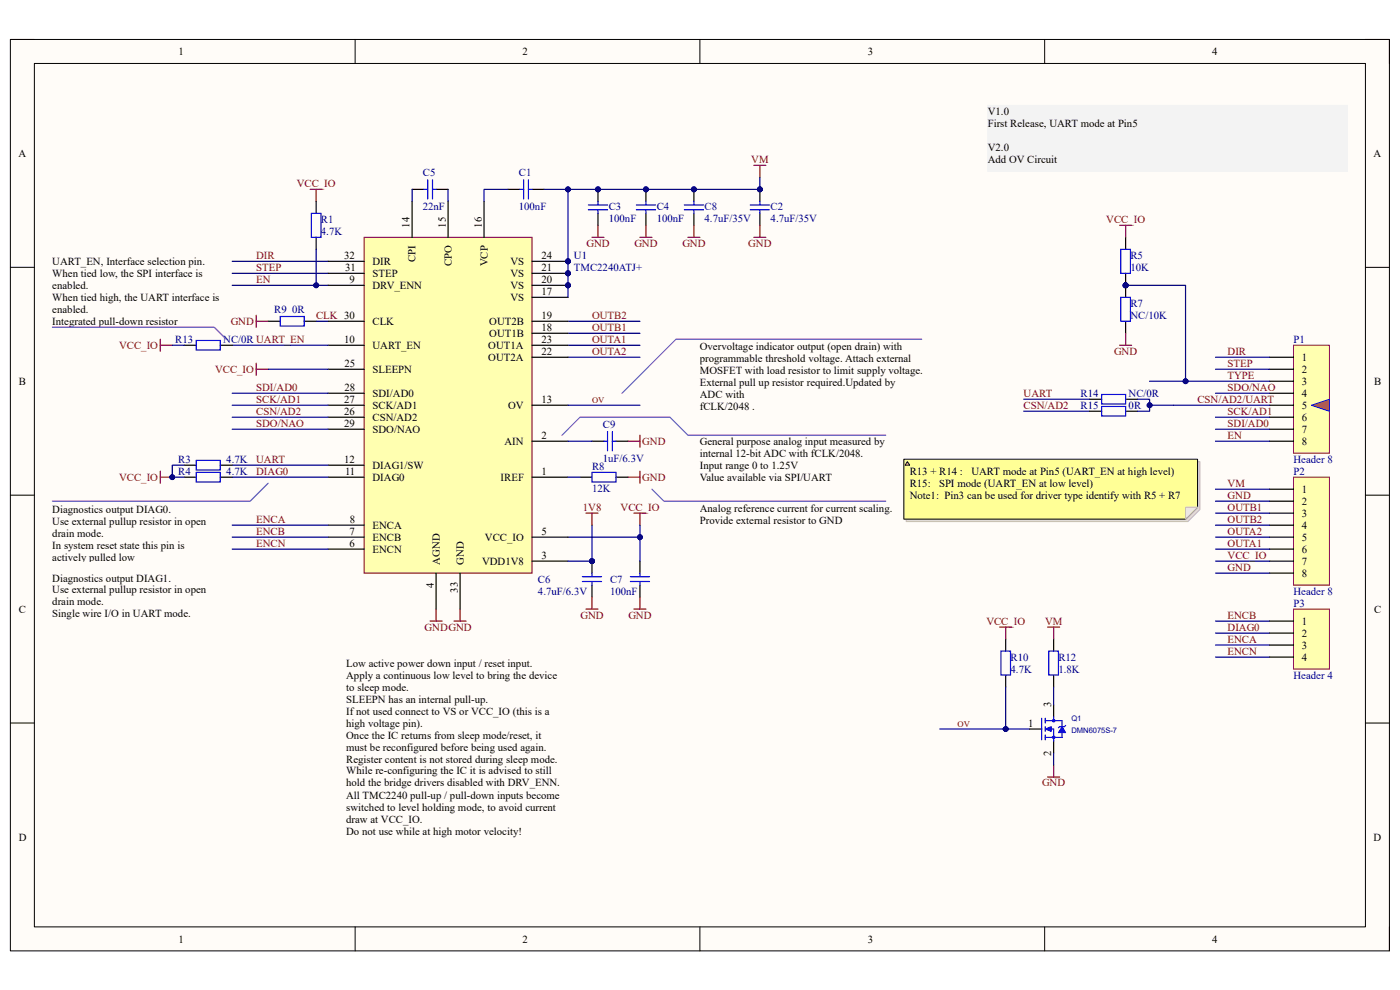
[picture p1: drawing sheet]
<svg xmlns="http://www.w3.org/2000/svg" width="297mm" height="210mm" viewBox="0 0 297 210" stroke-linecap="round" stroke-linejoin="round" font-family="sans-serif">
<path d="M2.2 8.4h292.6v193.3h-292.6z" fill-rule="evenodd" fill="#fffcf8"/>
<path d="M2.2 8.4h292.6v193.3h-292.6z" fill="none" stroke="#000" stroke-width=".21"/>
<path d="M7.3 13.5h282.4v183.1h-282.4z" fill-rule="evenodd" fill="#fffcf8"/>
<g fill="none" stroke="#000" stroke-width=".21">
<path d="M2.2 8.4h5.1M7.3 13.5h282.4v183.1h-282.4zM75.3 8.4v5.1M148.5 8.4v5.1M221.6 8.4v5.1M289.7 8.4h5.1v5.1M2.2 56.7h5.1M289.7 56.7h5.1M2.2 105h5.1M289.7 105.1h5.1M2.2 153.4h5.1M289.7 153.4h5.1"/>
<path d="M75.3 196.6v5.1M148.5 196.6v5.1M221.6 196.6v5.1M294.8 196.6v5.1"/>
</g>
<path d="M87.4 40.2h2.6M92.5 40.2h2.6" fill="none" stroke="#000" stroke-width=".25"/>
<path d="M90.7 38.1v4.1M91.8 38.1v4.1M90 40.2h.7M91.8 40.2h.7" fill="none" stroke="#00f" stroke-width=".25"/>
<path d="M274.4 73.2h7.6v22.9h-7.6z" fill-rule="evenodd" fill="#ffffb0"/>
<path d="M274.4 73.2h7.6v22.9h-7.6z" fill="none" stroke="#800000" stroke-width=".21"/>
<path d="M269.3 75.8h5.1M269.3 78.3h5.1M269.3 80.9h5.1M269.3 83.4h5.1M269.3 86h5.1M269.3 88.5h5.1M269.3 91.1h5.1M269.3 93.6h5.1" fill="none" stroke="#000" stroke-width=".25"/>
<path d="M274.4 101.2h7.6v22.9h-7.6z" fill-rule="evenodd" fill="#ffffb0"/>
<path d="M274.4 101.2h7.6v22.9h-7.6z" fill="none" stroke="#800000" stroke-width=".21"/>
<path d="M107.8 40.2h2.5M112.9 40.2h2.5M269.3 103.8h5.1M269.3 106.3h5.1M269.3 108.9h5.1M269.3 111.4h5.1M269.3 114h5.1M269.3 116.5h5.1M269.3 119h5.1M269.3 121.6h5.1" fill="none" stroke="#000" stroke-width=".25"/>
<path d="M111.1 38.1v4.1M112.1 38.1v4.1M110.3 40.2h.8M112.1 40.2h.8" fill="none" stroke="#00f" stroke-width=".25"/>
<circle cx="137" cy="40.2" r=".51" fill="#000080"/>
<circle cx="137" cy="40.2" r=".51" fill="none" stroke="#000080" stroke-width=".21"/>
<path d="M137 40.2v2.5M137 45.3v2.5" fill="none" stroke="#000" stroke-width=".25"/>
<circle cx="137" cy="40.2" r=".51" fill="#000080"/>
<circle cx="137" cy="40.2" r=".51" fill="none" stroke="#000080" stroke-width=".21"/>
<path d="M135 43.5h4.1M135 44.5h4.1M137 42.7v.8M137 44.5v.8" fill="none" stroke="#00f" stroke-width=".25"/>
<circle cx="126.9" cy="40.2" r=".51" fill="#000080"/>
<circle cx="126.9" cy="40.2" r=".51" fill="none" stroke="#000080" stroke-width=".21"/>
<path d="M126.9 40.2v2.5M126.9 45.3v2.5" fill="none" stroke="#000" stroke-width=".25"/>
<circle cx="126.9" cy="40.2" r=".51" fill="#000080"/>
<circle cx="126.9" cy="40.2" r=".51" fill="none" stroke="#000080" stroke-width=".21"/>
<path d="M124.8 43.5h4.1M124.8 44.5h4.1M126.9 42.7v.8M126.9 44.5v.8" fill="none" stroke="#00f" stroke-width=".25"/>
<circle cx="161.2" cy="40.2" r=".51" fill="#000080"/>
<circle cx="161.2" cy="40.2" r=".51" fill="none" stroke="#000080" stroke-width=".21"/>
<path d="M161.2 40.2v2.5M161.2 45.3v2.5" fill="none" stroke="#000" stroke-width=".25"/>
<circle cx="161.2" cy="40.2" r=".51" fill="#000080"/>
<circle cx="161.2" cy="40.2" r=".51" fill="none" stroke="#000080" stroke-width=".21"/>
<path d="M159.2 43.5h4M159.2 44.5h4M161.2 42.7v.8M161.2 44.5v.8" fill="none" stroke="#00f" stroke-width=".25"/>
<path d="M159.9 35.1h2.6M161.2 35.1v2.5M125.6 50.4h2.5M126.9 47.8v2.6M135.8 50.4h2.5M137 47.8v2.6M159.9 50.4h2.6M161.2 47.8v2.6" fill="none" stroke="#800000" stroke-width=".25"/>
<path d="M49.3 55.4h20.3M49.3 58h20.3M49.3 60.5h20.3M120.5 68.2h15.3M120.5 70.7h15.3M120.5 73.2h15.3" fill="none" stroke="#000080" stroke-width=".25"/>
<circle cx="67.1" cy="60.5" r=".51" fill="#000080"/>
<circle cx="67.1" cy="60.5" r=".51" fill="none" stroke="#000080" stroke-width=".21"/>
<circle cx="125.6" cy="119" r=".51" fill="#000080"/>
<circle cx="125.6" cy="119" r=".51" fill="none" stroke="#000080" stroke-width=".21"/>
<path d="M125.6 119v2.6" fill="none" stroke="#000" stroke-width=".25"/>
<circle cx="125.6" cy="119" r=".51" fill="#000080"/>
<circle cx="125.6" cy="119" r=".51" fill="none" stroke="#000080" stroke-width=".21"/>
<path d="M135.8 119v2.6M125.6 124.1v2.6M135.8 124.1v2.6" fill="none" stroke="#000" stroke-width=".25"/>
<path d="M123.5 123.4h4.1M123.5 122.3h4.1M125.6 121.6v.7M125.6 123.4v.7M133.7 123.4h4.1M133.7 122.3h4.1M135.8 121.6v.7M135.8 123.4v.7" fill="none" stroke="#00f" stroke-width=".25"/>
<path d="M120.5 114h15.3v5" fill="none" stroke="#000080" stroke-width=".25"/>
<circle cx="135.8" cy="114" r=".51" fill="#000080"/>
<circle cx="135.8" cy="114" r=".51" fill="none" stroke="#000080" stroke-width=".21"/>
<path d="M124.3 129.2h2.6M125.6 126.7v2.5M134.5 129.2h2.5M135.8 126.7v2.5" fill="none" stroke="#800000" stroke-width=".25"/>
<path d="M161.2 37.6v2.6h-40.7" fill="none" stroke="#000080" stroke-width=".25"/>
<circle cx="161.2" cy="40.2" r=".51" fill="#000080"/>
<circle cx="161.2" cy="40.2" r=".51" fill="none" stroke="#000080" stroke-width=".21"/>
<circle cx="147.2" cy="40.2" r=".51" fill="#000080"/>
<circle cx="147.2" cy="40.2" r=".51" fill="none" stroke="#000080" stroke-width=".21"/>
<circle cx="137" cy="40.2" r=".51" fill="#000080"/>
<circle cx="137" cy="40.2" r=".51" fill="none" stroke="#000080" stroke-width=".21"/>
<circle cx="126.9" cy="40.2" r=".51" fill="#000080"/>
<circle cx="126.9" cy="40.2" r=".51" fill="none" stroke="#000080" stroke-width=".21"/>
<circle cx="120.5" cy="40.2" r=".51" fill="#000080"/>
<circle cx="120.5" cy="40.2" r=".51" fill="none" stroke="#000080" stroke-width=".21"/>
<path d="M65.8 40.2h2.5M67.1 40.2v2.5M54.4 66.9v2.5M54.4 68.2h2.5M135.8 100v2.5M124.3 108.9h2.6M125.6 108.9v2.5M133.2 101.2h2.6M134.5 108.9h2.5M135.8 108.9v2.5" fill="none" stroke="#800000" stroke-width=".25"/>
<path d="M67.1 42.7v2.6M67.1 50.3v2.6M56.9 68.2h2.5M64.5 68.2h2.6M123 101.2h2.6M130.7 101.2h2.5" fill="none" stroke="#000" stroke-width=".25"/>
<path d="M66.1 45.3h2v5h-2zM59.4 67.1h5.1v2.1h-5.1zM125.6 100.2h5.1v2h-5.1z" fill="none" stroke="#00f" stroke-width=".25"/>
<g fill="none" stroke="#000080" stroke-width=".25">
<path d="M67.1 68.2h2.5M257.9 75.8h11.4M257.9 78.3h11.4M257.9 88.5h11.4M257.9 91.1h11.4M257.9 93.6h11.4M257.9 103.8h11.4M257.9 106.3h11.4M257.9 108.9h11.4M257.9 111.4h11.4M257.9 114h11.4M257.9 116.5h11.4"/>
<path d="M257.9 119h11.4M257.9 121.6h11.4"/>
</g>
<path d="M209.5 22.4h76.4v14h-76.4z" fill-rule="evenodd" fill="#f3f3f3"/>
<path d="M209.5 22.4h76.4v14h-76.4z" fill="none" stroke="#f3f3f3" stroke-width=".21"/>
<circle cx="147.2" cy="40.2" r=".51" fill="#000080"/>
<circle cx="147.2" cy="40.2" r=".51" fill="none" stroke="#000080" stroke-width=".21"/>
<path d="M147.2 40.2v2.5M147.2 45.3v2.5" fill="none" stroke="#000" stroke-width=".25"/>
<circle cx="147.2" cy="40.2" r=".51" fill="#000080"/>
<circle cx="147.2" cy="40.2" r=".51" fill="none" stroke="#000080" stroke-width=".21"/>
<path d="M145.2 43.5h4M145.2 44.5h4M147.2 42.7v.8M147.2 44.5v.8" fill="none" stroke="#00f" stroke-width=".25"/>
<path d="M145.9 50.4h2.6M147.2 47.8v2.6" fill="none" stroke="#800000" stroke-width=".25"/>
<path d="M120.5 75.8h15.3" fill="none" stroke="#000080" stroke-width=".25"/>
<circle cx="120.5" cy="60.5" r=".51" fill="#000080"/>
<circle cx="120.5" cy="60.5" r=".51" fill="none" stroke="#000080" stroke-width=".21"/>
<circle cx="120.5" cy="58" r=".51" fill="#000080"/>
<circle cx="120.5" cy="58" r=".51" fill="none" stroke="#000080" stroke-width=".21"/>
<circle cx="120.5" cy="55.4" r=".51" fill="#000080"/>
<circle cx="120.5" cy="55.4" r=".51" fill="none" stroke="#000080" stroke-width=".21"/>
<path d="M77.3 50.4h35.6v71.2h-35.6z" fill-rule="evenodd" fill="#ffffb0"/>
<path d="M77.3 50.4h35.6v71.2h-35.6z" fill="none" stroke="#800000" stroke-width=".21"/>
<path d="M112.9 63.1h7.6M112.9 60.5h7.6M92.5 121.6v7.6" fill="none" stroke="#000" stroke-width=".25"/>
<circle cx="120.5" cy="60.5" r=".51" fill="#000080"/>
<circle cx="120.5" cy="60.5" r=".51" fill="none" stroke="#000080" stroke-width=".21"/>
<path d="M112.9 58h7.6" fill="none" stroke="#000" stroke-width=".25"/>
<circle cx="120.5" cy="58" r=".51" fill="#000080"/>
<circle cx="120.5" cy="58" r=".51" fill="none" stroke="#000080" stroke-width=".21"/>
<path d="M112.9 55.4h7.6" fill="none" stroke="#000" stroke-width=".25"/>
<circle cx="120.5" cy="55.4" r=".51" fill="#000080"/>
<circle cx="120.5" cy="55.4" r=".51" fill="none" stroke="#000080" stroke-width=".21"/>
<g fill="none" stroke="#000" stroke-width=".25">
<path d="M69.6 58h7.7M69.6 55.4h7.7M87.4 42.7v7.7M95.1 42.7v7.7M102.7 42.7v7.7M69.6 68.2h7.7M69.6 73.2h7.7M69.6 60.5h7.7M69.6 78.3h7.7M112.9 68.2h7.6M112.9 73.2h7.6M112.9 70.7h7.6"/>
<path d="M112.9 75.8h7.6M69.6 88.5h7.7M69.6 86h7.7M69.6 83.4h7.7M69.6 91.1h7.7M69.6 98.7h7.7M112.9 86h7.6M112.9 93.6h7.6M69.6 101.2h7.7M69.6 114h7.7M69.6 111.4h7.7M69.6 116.5h7.7"/>
<path d="M112.9 119h7.6M112.9 101.2h7.6M112.9 114h7.6M97.6 121.6v7.6"/>
</g>
<path d="M87.4 40.2v2.5M95.1 40.2v2.5M107.8 40.2h-5.1v2.5M115.4 40.2h5.1v22.9" fill="none" stroke="#000080" stroke-width=".25"/>
<circle cx="120.5" cy="40.2" r=".51" fill="#000080"/>
<circle cx="120.5" cy="40.2" r=".51" fill="none" stroke="#000080" stroke-width=".21"/>
<circle cx="120.5" cy="55.4" r=".51" fill="#000080"/>
<circle cx="120.5" cy="55.4" r=".51" fill="none" stroke="#000080" stroke-width=".21"/>
<circle cx="120.5" cy="58" r=".51" fill="#000080"/>
<circle cx="120.5" cy="58" r=".51" fill="none" stroke="#000080" stroke-width=".21"/>
<circle cx="120.5" cy="60.5" r=".51" fill="#000080"/>
<circle cx="120.5" cy="60.5" r=".51" fill="none" stroke="#000080" stroke-width=".21"/>
<path d="M91.2 131.8h2.6M92.5 129.2v2.6M96.3 131.8h2.6M97.6 129.2v2.6" fill="none" stroke="#800000" stroke-width=".25"/>
<path d="M49.3 98.7h20.3M49.3 91.1h20.3M49.3 86h20.3M49.3 83.4h20.3M49.3 116.5h20.3M49.3 114h20.3M49.3 111.4h20.3" fill="none" stroke="#000080" stroke-width=".25"/>
<path d="M274.4 129.2h7.6v12.7h-7.6z" fill-rule="evenodd" fill="#ffffb0"/>
<path d="M274.4 129.2h7.6v12.7h-7.6z" fill="none" stroke="#800000" stroke-width=".21"/>
<path d="M269.3 131.8h5.1M269.3 134.3h5.1M269.3 136.8h5.1M269.3 139.4h5.1" fill="none" stroke="#000" stroke-width=".25"/>
<path d="M67.1 52.9v7.6M257.9 131.8h11.4M257.9 134.3h11.4M257.9 136.8h11.4M257.9 139.4h11.4" fill="none" stroke="#000080" stroke-width=".25"/>
<circle cx="67.1" cy="60.5" r=".51" fill="#000080"/>
<circle cx="67.1" cy="60.5" r=".51" fill="none" stroke="#000080" stroke-width=".21"/>
<path d="M49.3 73.2h20.3M49.3 101.2h20.3" fill="none" stroke="#000080" stroke-width=".25"/>
<path d="M39.1 101.2h2.5M46.7 101.2h2.6" fill="none" stroke="#000" stroke-width=".25"/>
<path d="M41.6 100.2h5.1v2h-5.1z" fill="none" stroke="#00f" stroke-width=".25"/>
<path d="M34 100v2.5M34 101.2h2.5" fill="none" stroke="#800000" stroke-width=".25"/>
<circle cx="36.5" cy="101.2" r=".51" fill="#000080"/>
<circle cx="36.5" cy="101.2" r=".51" fill="none" stroke="#000080" stroke-width=".21"/>
<path d="M39.1 98.7h-2.6v2.5h2.6M49.3 88.5h20.3" fill="none" stroke="#000080" stroke-width=".25"/>
<path d="M39.1 98.7h2.5M46.7 98.7h2.6" fill="none" stroke="#000" stroke-width=".25"/>
<path d="M41.6 97.7h5.1v2h-5.1z" fill="none" stroke="#00f" stroke-width=".25"/>
<circle cx="36.5" cy="101.2" r=".51" fill="#000080"/>
<circle cx="36.5" cy="101.2" r=".51" fill="none" stroke="#000080" stroke-width=".21"/>
<path d="M54.4 77.1v2.5M54.4 78.3h2.5" fill="none" stroke="#800000" stroke-width=".25"/>
<path d="M56.9 78.3h12.7M120.5 101.2h2.5M125.6 111.4v7.6h-5.1" fill="none" stroke="#000080" stroke-width=".25"/>
<circle cx="125.6" cy="119" r=".51" fill="#000080"/>
<circle cx="125.6" cy="119" r=".51" fill="none" stroke="#000080" stroke-width=".21"/>
<path d="M135.8 111.4v2.6" fill="none" stroke="#000080" stroke-width=".25"/>
<circle cx="135.8" cy="114" r=".51" fill="#000080"/>
<circle cx="135.8" cy="114" r=".51" fill="none" stroke="#000080" stroke-width=".21"/>
<path d="M125.6 93.6h2.5M130.7 93.6h2.5" fill="none" stroke="#000" stroke-width=".25"/>
<path d="M128.1 93.6h.8M128.9 91.6v4M129.9 91.6v4M129.9 93.6h.8" fill="none" stroke="#00f" stroke-width=".25"/>
<path d="M133.2 93.6h2.6M135.8 92.3v2.6" fill="none" stroke="#800000" stroke-width=".25"/>
<path d="M120.5 93.6h5.1" fill="none" stroke="#000080" stroke-width=".25"/>
<circle cx="238.8" cy="60.5" r=".51" fill="#000080"/>
<circle cx="238.8" cy="60.5" r=".51" fill="none" stroke="#000080" stroke-width=".21"/>
<path d="M238.8 50.4v2.5M238.8 58v2.5" fill="none" stroke="#000" stroke-width=".25"/>
<circle cx="238.8" cy="60.5" r=".51" fill="#000080"/>
<circle cx="238.8" cy="60.5" r=".51" fill="none" stroke="#000080" stroke-width=".21"/>
<path d="M237.8 52.9h2v5.1h-2z" fill="none" stroke="#00f" stroke-width=".25"/>
<path d="M217.2 87.2h14" fill="none" stroke="#000080" stroke-width=".25"/>
<circle cx="238.8" cy="60.5" r=".51" fill="#000080"/>
<circle cx="238.8" cy="60.5" r=".51" fill="none" stroke="#000080" stroke-width=".21"/>
<path d="M238.8 60.5v2.6" fill="none" stroke="#000" stroke-width=".25"/>
<circle cx="238.8" cy="60.5" r=".51" fill="#000080"/>
<circle cx="238.8" cy="60.5" r=".51" fill="none" stroke="#000080" stroke-width=".21"/>
<path d="M39.1 73.2h2.5M46.7 73.2h2.6M238.8 68.2v2.5M231.2 84.7h2.5M231.2 87.2h2.5M238.8 84.7h2.5M238.8 87.2h2.5" fill="none" stroke="#000" stroke-width=".25"/>
<path d="M41.6 72.2h5.1v2.1h-5.1zM237.8 63.1h2v5.1h-2zM233.7 83.7h5.1v2h-5.1zM233.7 86.2h5.1v2.1h-5.1z" fill="none" stroke="#00f" stroke-width=".25"/>
<path d="M238.8 60.5h12.7v20.4M249 86h20.3M257.9 83.4h11.4" fill="none" stroke="#000080" stroke-width=".25"/>
<path d="M237.5 47.8h2.6M238.8 47.8v2.6M237.5 73.2h2.6M238.8 70.7v2.5" fill="none" stroke="#800000" stroke-width=".25"/>
<circle cx="238.8" cy="60.5" r=".51" fill="#000080"/>
<circle cx="238.8" cy="60.5" r=".51" fill="none" stroke="#000080" stroke-width=".21"/>
<circle cx="251.5" cy="80.9" r=".51" fill="#000080"/>
<circle cx="251.5" cy="80.9" r=".51" fill="none" stroke="#000080" stroke-width=".21"/>
<path d="M278.2 86l3.8-1.3v2.5z" fill="#f90"/>
<path d="M278.2 86l3.8-1.3v2.5z" fill="none" stroke="#00f" stroke-width=".21"/>
<path d="M120.5 86h15.3M199.4 154.7h19.1" fill="none" stroke="#000080" stroke-width=".25"/>
<path d="M213.4 135.6v2.5M223.5 135.6v2.5M213.4 143.2v2.6M223.5 143.2v2.6" fill="none" stroke="#000" stroke-width=".25"/>
<path d="M212.3 138.1h2.1v5.1h-2.1zM222.5 138.1h2v5.1h-2z" fill="none" stroke="#00f" stroke-width=".25"/>
<path d="M212.1 133h2.5M213.4 133v2.6" fill="none" stroke="#800000" stroke-width=".25"/>
<circle cx="213.4" cy="154.7" r=".51" fill="#000080"/>
<circle cx="213.4" cy="154.7" r=".51" fill="none" stroke="#000080" stroke-width=".21"/>
<path d="M222.3 164.8h2.5M223.5 162.3v2.5" fill="none" stroke="#800000" stroke-width=".25"/>
<path d="M213.4 145.8v8.9" fill="none" stroke="#000080" stroke-width=".25"/>
<circle cx="213.4" cy="154.7" r=".51" fill="#000080"/>
<circle cx="213.4" cy="154.7" r=".51" fill="none" stroke="#000080" stroke-width=".21"/>
<path d="M11.1 69.4h34.4l2.5 2.6M195.5 72h-52.1l-11.4 11.4M119.2 92.3l3.8-3.8h19.1l3.8 3.8h42M56.9 102.5l-3.8 3.8h-42M138.3 103.8l2.6 2.5h47" fill="none" stroke="#90f" stroke-width=".25"/>
<path d="M222.3 133h2.5M223.5 133v2.6" fill="none" stroke="#800000" stroke-width=".25"/>
<path d="M223.5 159.7v2.6" fill="none" stroke="#000080" stroke-width=".25"/>
<path d="M218.5 154.7h2.5M223.5 149.6v2.5M223.5 157.2v2.5" fill="none" stroke="#000" stroke-width=".25"/>
<path d="M221 152.4v4.5M221.8 152.9h3.5M221.8 154.7h1.7M221.8 156.4h3.5M221.8 152.4v1M221.8 154.1v1.1M221.8 155.9v1" fill="none" stroke="#00f" stroke-width=".25"/>
<path d="M221.8 154.7l1.2-.6v1.1z" fill="#00f"/>
<path d="M221.8 154.7l1.2-.6v1.1z" fill="none" stroke="#00f" stroke-width=".21"/>
<path d="M225.3 154.1l.8 1.3h-1.6z" fill="#00f"/>
<path d="M225.3 154.1l.8 1.3h-1.6z" fill="none" stroke="#00f" stroke-width=".21"/>
<path d="M223.5 152.1v.8M223.5 154.7v2.5M225.3 152.9v3.5M226.1 153.9l-.3 .2h-1l-.3 .3" fill="none" stroke="#00f" stroke-width=".25"/>
<circle cx="223.5" cy="156.4" r=".26" fill="#00f"/>
<circle cx="223.5" cy="156.4" r=".26" fill="none" stroke="#00f" stroke-width=".25"/>
<circle cx="223.5" cy="152.9" r=".26" fill="#00f"/>
<circle cx="223.5" cy="152.9" r=".26" fill="none" stroke="#00f" stroke-width=".25"/>
<path d="M217.2 84.7h14M243.9 80.9h25.4" fill="none" stroke="#000080" stroke-width=".25"/>
<circle cx="251.5" cy="80.9" r=".51" fill="#000080"/>
<circle cx="251.5" cy="80.9" r=".51" fill="none" stroke="#000080" stroke-width=".21"/>
<path d="M241.3 84.7h2.6v1.3h5.1" fill="none" stroke="#000080" stroke-width=".25"/>
<circle cx="243.9" cy="86" r=".51" fill="#000080"/>
<circle cx="243.9" cy="86" r=".51" fill="none" stroke="#000080" stroke-width=".21"/>
<path d="M243.9 86v1.2h-2.6" fill="none" stroke="#000080" stroke-width=".25"/>
<circle cx="243.9" cy="86" r=".51" fill="#000080"/>
<circle cx="243.9" cy="86" r=".51" fill="none" stroke="#000080" stroke-width=".21"/>
<path d="M34 72v2.5M34 73.2h2.5" fill="none" stroke="#800000" stroke-width=".25"/>
<path d="M36.5 73.2h2.6M223.5 145.8v3.8" fill="none" stroke="#000080" stroke-width=".25"/>
<path d="M192.2 97.9h62.4v10.2l-2.6 2.5h-59.8z" fill-rule="evenodd" fill="#e0ddd7"/>
<path d="M192.2 97.9h62.4v10.2l-2.6 2.5h-59.8z" fill="none" stroke="#bfbdba" stroke-width=".21"/>
<path d="M191.7 97.4h62.4v10.2l-2.6 2.5h-59.8z" fill-rule="evenodd" fill="#ffff96"/>
<path d="M191.7 97.4h62.4v10.2l-2.6 2.5h-59.8z" fill="none" stroke="#000" stroke-width=".21"/>
<path d="M251.5 107.6h2.6l-2.6 2.5z" fill="#f2f0d8"/>
<path d="M251.5 107.6h2.6l-2.6 2.5z" fill="none" stroke="#bfbdba" stroke-width=".21"/>
<path d="M192.5 97.9l.5 .8h-1z" fill="#ffcc78"/>
<path d="M192.5 97.9l.5 .8h-1z" fill="none" stroke="#300" stroke-width=".21"/>
<g font-size="2.3">
<text x="37.9" y="11.7">1</text>
<text x="110.9" y="11.7">2</text>
<text x="184.1" y="11.7">3</text>
<text x="257.1" y="11.7">4</text>
<text x="209.5" y="24.4">V1.0</text>
<text x="209.5" y="26.9">First Release, UART mode at Pin5</text>
<text x="3.9" y="33.3">A</text>
<text x="209.5" y="32">V2.0</text>
<text x="209.5" y="34.6">Add OV Circuit</text>
<text x="291.4" y="33.3">A</text>
<text x="86.9" y="48.3" transform="rotate(-90 86.9 48.3)">14</text>
<text x="94.6" y="48.3" transform="rotate(-90 94.6 48.3)">15</text>
<text x="102.2" y="48.3" transform="rotate(-90 102.2 48.3)">16</text>
<text x="11.1" y="56.2">UART_EN, Interface selection pin.</text>
<text x="11.1" y="58.7">When tied low, the SPI interface is</text>
<text x="73" y="54.9">32</text>
<text x="73.2" y="57.4">31</text>
<text x="74.2" y="60">9</text>
<text x="79" y="58.7">STEP</text>
<text x="79" y="56.2">DIR</text>
<text x="88.2" y="55.6" transform="rotate(-90 88.2 55.6)">CPI</text>
<text x="95.8" y="56.5" transform="rotate(-90 95.8 56.5)">CPO</text>
<text x="103.5" y="56.5" transform="rotate(-90 103.5 56.5)">VCP</text>
<text x="108.3" y="58.7">VS</text>
<text x="108.3" y="56.2">VS</text>
<text x="114.9" y="60">20</text>
<text x="114.9" y="57.4">21</text>
<text x="114.9" y="54.9">24</text>
<text x="11.1" y="61.3">enabled.</text>
<text x="11.1" y="63.8">When tied high, the UART interface is</text>
<text x="79" y="61.3">DRV_ENN</text>
<text x="108.3" y="63.8">VS</text>
<text x="108.3" y="61.3">VS</text>
<text x="114.9" y="62.6">17</text>
<text x="11.1" y="66.4">enabled.</text>
<text x="11.1" y="68.9">Integrated pull-down resistor</text>
<text x="79" y="68.9">CLK</text>
<text x="103.8" y="68.9">OUT2B</text>
<text x="103.8" y="71.5">OUT1B</text>
<text x="114.9" y="67.6">19</text>
<text x="114.9" y="70.2">18</text>
<text x="73" y="72.7">10</text>
<text x="73.1" y="77.8">25</text>
<text x="79" y="74">UART_EN</text>
<text x="103.6" y="76.5">OUT2A</text>
<text x="103.6" y="74">OUT1A</text>
<text x="114.9" y="75.3">22</text>
<text x="114.9" y="72.7">23</text>
<text x="148.5" y="74.3">Overvoltage indicator output (open drain) with</text>
<text x="148.5" y="76.8">programmable threshold voltage. Attach external</text>
<text x="276.2" y="76.5">1</text>
<text x="4" y="81.6">B</text>
<text x="73.1" y="82.9">28</text>
<text x="79" y="79.1">SLEEPN</text>
<text x="148.5" y="79.3">MOSFET with load resistor to limit supply voltage.</text>
<text x="148.5" y="81.9">External pull up resistor required.Updated by</text>
<text x="276.2" y="79.1">2</text>
<text x="276.2" y="81.6">3</text>
<text x="291.5" y="81.6">B</text>
<text x="73" y="88">26</text>
<text x="73" y="85.4">27</text>
<text x="79" y="89.3">CSN/AD2</text>
<text x="79" y="86.7">SCK/AD1</text>
<text x="79" y="84.2">SDI/AD0</text>
<text x="107.8" y="86.7">OV</text>
<text x="114.9" y="85.4">13</text>
<text x="148.5" y="84.4">ADC with</text>
<text x="148.5" y="87">fCLK/2048 .</text>
<text x="276.2" y="84.2">4</text>
<text x="276.2" y="86.7">5</text>
<text x="276.2" y="89.3">6</text>
<text x="73" y="90.6">29</text>
<text x="79" y="91.8">SDO/NAO</text>
<text x="107" y="94.4">AIN</text>
<text x="114.9" y="93.1">2</text>
<text x="148.5" y="94.4">General purpose analog input measured by</text>
<text x="276.2" y="91.8">7</text>
<text x="276.2" y="94.4">8</text>
<text x="73" y="98.2">12</text>
<text x="73.2" y="100.7">11</text>
<text x="79" y="102">DIAG0</text>
<text x="79" y="99.4">DIAG1/SW</text>
<text x="106.2" y="102">IREF</text>
<text x="114.9" y="100.7">1</text>
<text x="148.5" y="96.9">internal 12-bit ADC with fCLK/2048.</text>
<text x="148.5" y="99.4">Input range 0 to 1.25V</text>
<text x="148.5" y="102">Value available via SPI/UART</text>
<text x="193" y="100.7">R13 + R14 :</text>
<text x="206.1" y="100.7">UART mode at Pin5 (UART_EN at high level)</text>
<text x="193" y="103.3">R15:</text>
<text x="193" y="105.8">Note1: Pin3 can be used for driver type identify with R5 + R7</text>
<text x="199.2" y="103.3">SPI mode (UART_EN at low level)</text>
<text x="276.2" y="104.5">1</text>
<text x="276.2" y="107.1">2</text>
<text x="11.1" y="108.8">Diagnostics output DIAG0.</text>
<text x="11.1" y="111.4">Use external pullup resistor in open</text>
<text x="11.1" y="113.9">drain mode.</text>
<text x="74.2" y="113.4">7</text>
<text x="74.2" y="110.9">8</text>
<text x="79" y="112.1">ENCA</text>
<text x="114.9" y="113.4">5</text>
<text x="148.5" y="108.6">Analog reference current for current scaling.</text>
<text x="148.5" y="111.1">Provide external resistor to GND</text>
<text x="276.2" y="109.6">3</text>
<text x="276.2" y="112.1">4</text>
<text x="11.1" y="116.5">In system reset state this pin is</text>
<text x="11.1" y="119">actively pulled low</text>
<text x="74.2" y="116">6</text>
<text x="79" y="114.7">ENCB</text>
<text x="79" y="117.3">ENCN</text>
<text x="93.3" y="119.8" transform="rotate(-90 93.3 119.8)">AGND</text>
<text x="98.4" y="119.8" transform="rotate(-90 98.4 119.8)">GND</text>
<text x="102.3" y="119.8">VDD1V8</text>
<text x="102.9" y="114.7">VCC_IO</text>
<text x="114.9" y="118.5">3</text>
<text x="276.2" y="114.7">5</text>
<text x="276.2" y="117.3">6</text>
<text x="276.2" y="119.8">7</text>
<text x="11.1" y="123.4">Diagnostics output DIAG1.</text>
<text x="11.1" y="125.9">Use external pullup resistor in open</text>
<text x="92" y="124.7" transform="rotate(-90 92 124.7)">4</text>
<text x="97.1" y="125.7" transform="rotate(-90 97.1 125.7)">33</text>
<text x="276.2" y="122.3">8</text>
<text x="4" y="130">C</text>
<text x="11.1" y="128.4">drain mode.</text>
<text x="11.1" y="131">Single wire I/O in UART mode.</text>
<text x="291.5" y="130">C</text>
<text x="276.2" y="132.5">1</text>
<text x="276.2" y="135">2</text>
<text x="276.2" y="137.6">3</text>
<text x="73.4" y="141.4">Low active power down input / reset input.</text>
<text x="73.4" y="144">Apply a continuous low level to bring the device</text>
<text x="276.2" y="140.1">4</text>
<text x="73.4" y="146.5">to sleep mode.</text>
<text x="73.4" y="149.1">SLEEPN has an internal pull-up.</text>
<text x="73.4" y="151.6">If not used connect to VS or VCC_IO (this is a</text>
<text x="73.4" y="154.1">high voltage pin).</text>
<text x="218.1" y="154.1">1</text>
<text x="223" y="150.1" transform="rotate(-90 223 150.1)">3</text>
<text x="73.4" y="156.7">Once the IC returns from sleep mode/reset, it</text>
<text x="73.4" y="159.2">must be reconfigured before being used again.</text>
<text x="73.4" y="161.8">Register content is not stored during sleep mode.</text>
<text x="223" y="160.3" transform="rotate(-90 223 160.3)">2</text>
<text x="73.4" y="164.3">While re-configuring the IC it is advised to still</text>
<text x="73.4" y="166.8">hold the bridge drivers disabled with DRV_ENN.</text>
<text x="73.4" y="169.4">All TMC2240 pull-up / pull-down inputs become</text>
<text x="73.4" y="172">switched to level holding mode, to avoid current</text>
<text x="4" y="178.3">D</text>
<text x="73.4" y="174.5">draw at VCC_IO.</text>
<text x="73.4" y="177">Do not use while at high motor velocity!</text>
<text x="291.4" y="178.3">D</text>
<text x="37.9" y="199.9">1</text>
<text x="110.9" y="199.9">2</text>
<text x="184.1" y="199.9">3</text>
<text x="257.1" y="199.9">4</text>
</g>
<g font-size="2.3" fill="#800000">
<text x="159.4" y="34.6">VM</text>
<text x="62.9" y="39.7">VCC_IO</text>
<text x="234.7" y="47.3">VCC_IO</text>
<text x="124.4" y="52.4">GND</text>
<text x="134.6" y="52.4">GND</text>
<text x="144.8" y="52.4">GND</text>
<text x="158.7" y="52.4">GND</text>
<text x="54.4" y="60">EN</text>
<text x="54.4" y="54.9">DIR</text>
<text x="54.4" y="57.4">STEP</text>
<text x="48.9" y="68.9">GND</text>
<text x="67.1" y="67.6">CLK 30</text>
<text x="125.6" y="70.2">OUTB1</text>
<text x="125.6" y="67.6">OUTB2</text>
<text x="25.3" y="74">VCC_IO</text>
<text x="125.6" y="72.7">OUTA1</text>
<text x="125.6" y="75.3">OUTA2</text>
<text x="236.3" y="75.3">GND</text>
<text x="260.4" y="75.3">DIR</text>
<text x="260.4" y="77.8">STEP</text>
<text x="45.6" y="79.1">VCC_IO</text>
<text x="54.4" y="82.9">SDI/AD0</text>
<text x="260.4" y="80.3">TYPE</text>
<text x="260.4" y="82.9">SDO/NAO</text>
<text x="54.4" y="85.4">SCK/AD1</text>
<text x="54.4" y="88">CSN/AD2</text>
<text x="217.2" y="84.2">UART</text>
<text x="217.2" y="86.7">CSN/AD2</text>
<text x="254" y="85.4">CSN/AD2/UART</text>
<text x="260.4" y="88">SCK/AD1</text>
<text x="54.4" y="90.6">SDO/NAO</text>
<text x="136.3" y="94.4">GND</text>
<text x="260.4" y="93.1">EN</text>
<text x="260.4" y="90.6">SDI/AD0</text>
<text x="25.3" y="102">VCC_IO</text>
<text x="54.4" y="100.7">DIAG0</text>
<text x="54.4" y="98.2">UART</text>
<text x="136.3" y="102">GND</text>
<text x="260.4" y="103.3">VM</text>
<text x="260.4" y="105.8">GND</text>
<text x="54.4" y="110.9">ENCA</text>
<text x="54.4" y="113.4">ENCB</text>
<text x="123.7" y="108.3">1V8</text>
<text x="131.7" y="108.3">VCC_IO</text>
<text x="260.4" y="113.4">OUTA2</text>
<text x="260.4" y="108.3">OUTB1</text>
<text x="260.4" y="110.9">OUTB2</text>
<text x="54.4" y="116">ENCN</text>
<text x="260.4" y="118.5">VCC_IO</text>
<text x="260.4" y="116">OUTA1</text>
<text x="260.4" y="121.1">GND</text>
<text x="123.1" y="131.2">GND</text>
<text x="133.3" y="131.2">GND</text>
<text x="260.4" y="131.2">ENCB</text>
<text x="90.1" y="133.8">GNDGND</text>
<text x="209.3" y="132.5">VCC_IO</text>
<text x="221.7" y="132.5">VM</text>
<text x="260.4" y="133.8">DIAG0</text>
<text x="260.4" y="136.3">ENCA</text>
<text x="260.4" y="138.9">ENCN</text>
<text x="221.1" y="166.8">GND</text>
</g>
<g font-size="2.3" fill="#000080">
<text x="89.7" y="37.4">C5</text>
<text x="110.1" y="37.4">C1</text>
<text x="68.1" y="47.3">R1</text>
<text x="89.7" y="44.5">22nF</text>
<text x="110.1" y="44.5">100nF</text>
<text x="129.2" y="44.5">C3</text>
<text x="129.2" y="47">100nF</text>
<text x="139.3" y="44.5">C4</text>
<text x="139.3" y="47">100nF</text>
<text x="149.5" y="44.5">C8</text>
<text x="149.5" y="47">4.7uF/35V</text>
<text x="163.5" y="44.5">C2</text>
<text x="163.5" y="47">4.7uF/35V</text>
<text x="68.1" y="49.8">4.7K</text>
<text x="121.8" y="54.9">U1</text>
<text x="121.8" y="57.4">TMC2240ATJ+</text>
<text x="239.8" y="54.9">R5</text>
<text x="239.8" y="57.4">10K</text>
<text x="239.8" y="65.1">R7</text>
<text x="58.2" y="66.4">R9 0R</text>
<text x="239.8" y="67.6">NC/10K</text>
<text x="37.2" y="72.7">R13</text>
<text x="47.4" y="72.7">NC/0R UART_EN</text>
<text x="274.4" y="72.7">P1</text>
<text x="229.2" y="84.2">R14</text>
<text x="229.2" y="86.7">R15</text>
<text x="239.4" y="84.2">NC/0R</text>
<text x="239.4" y="86.7">0R</text>
<text x="127.9" y="90.8">C9</text>
<text x="37.8" y="100.7">R4</text>
<text x="37.8" y="98.2">R3</text>
<text x="48" y="100.7">4.7K</text>
<text x="48" y="98.2">4.7K</text>
<text x="125.6" y="99.7">R8</text>
<text x="127.9" y="97.9">1uF/6.3V</text>
<text x="274.4" y="98.2">Header 8</text>
<text x="274.4" y="100.7">P2</text>
<text x="125.6" y="104.3">12K</text>
<text x="114.1" y="123.6">C6</text>
<text x="129.4" y="123.6">C7</text>
<text x="114.1" y="126.2">4.7uF/6.3V</text>
<text x="129.4" y="126.2">100nF</text>
<text x="274.4" y="126.2">Header 8</text>
<text x="274.4" y="128.7">P3</text>
<text x="214.4" y="140.1">R10</text>
<text x="214.4" y="142.7">4.7K</text>
<text x="224.5" y="140.1">R12</text>
<text x="224.5" y="142.7">1.8K</text>
<text x="274.4" y="144">Header 4</text>
</g>
<g font-size="1.8" fill="#980000">
<text x="125.6" y="85.6">OV</text>
<text x="203.2" y="154.2">OV</text>
</g>
<g font-size="1.6" fill="#000080">
<text x="227.3" y="153">Q1</text>
<text x="227.3" y="155.6">DMN6075S-7</text>
</g>
</svg>
